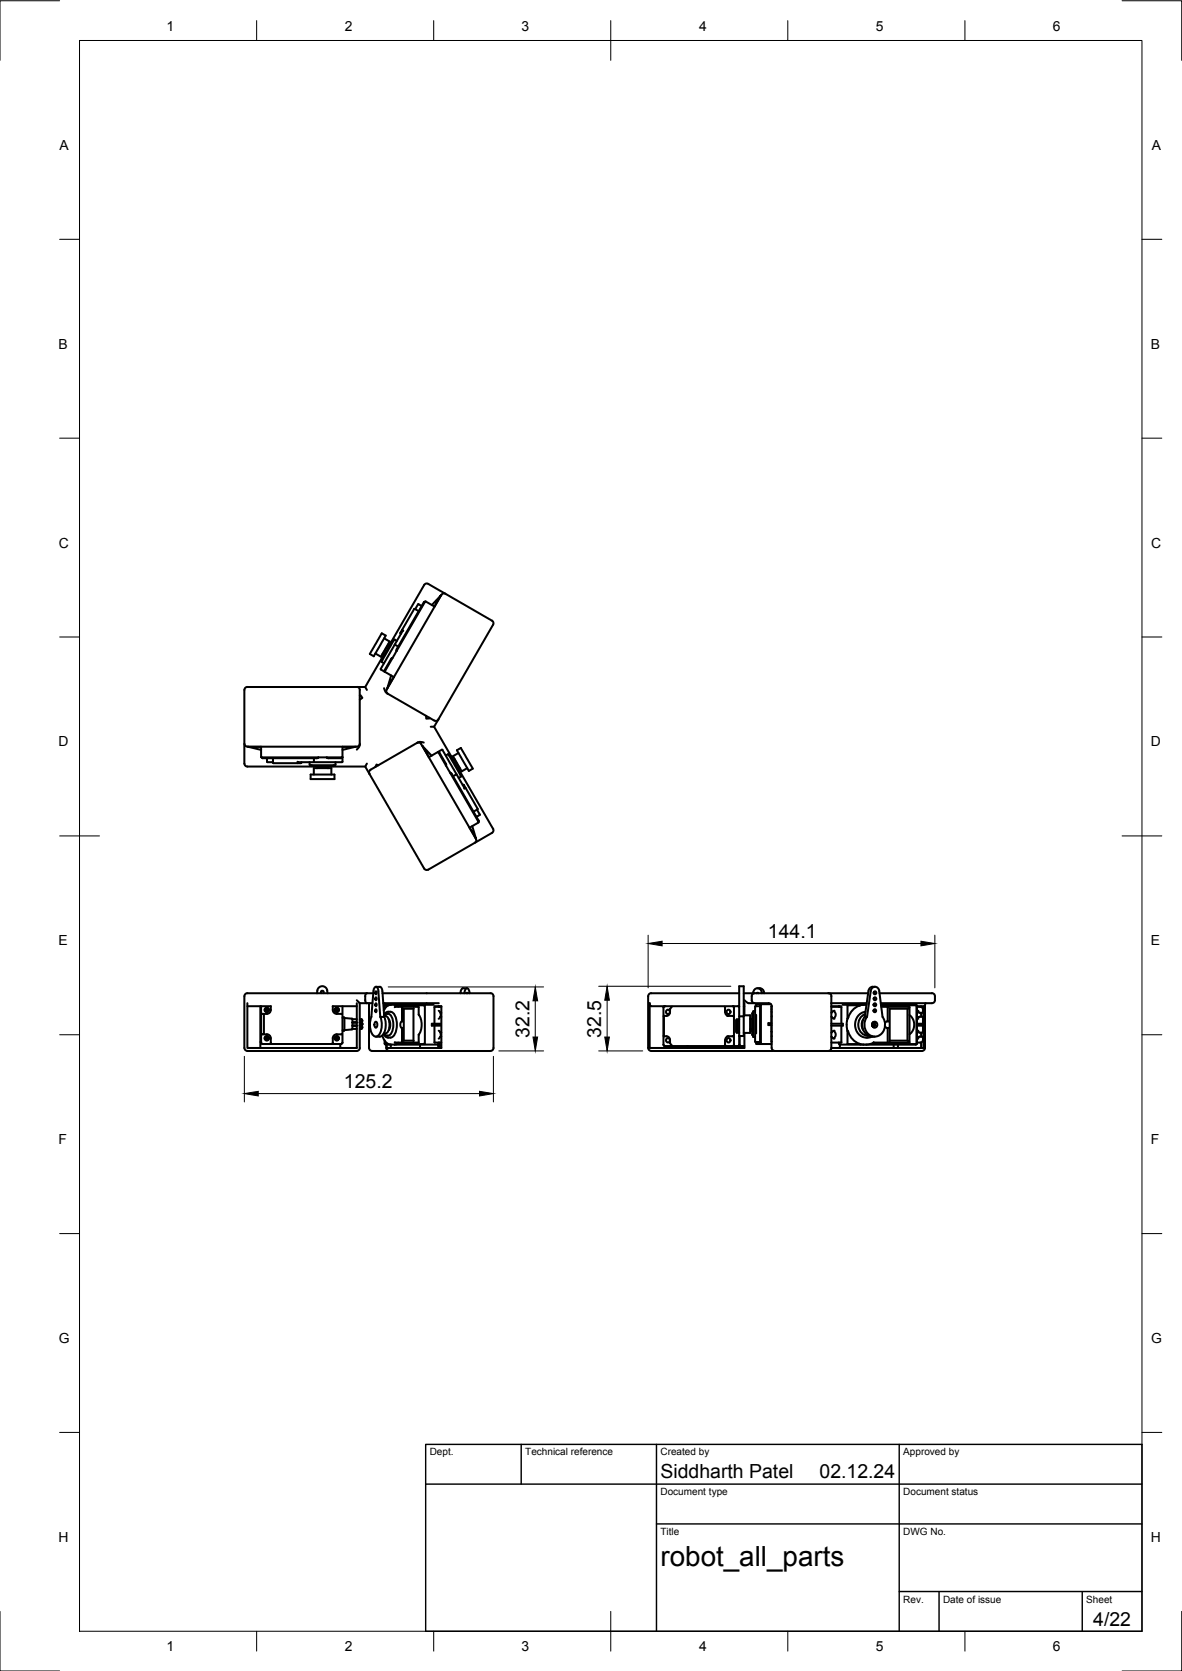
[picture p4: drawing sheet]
<svg xmlns="http://www.w3.org/2000/svg" width="297mm" height="420mm" viewBox="0 0 297 420" stroke-linecap="round" stroke-linejoin="round" font-family="sans-serif">
<!-- layer: Visible -->
<g fill="none" stroke="#000" stroke-width=".51">
<path d="M95.9 159.2l1 .7-3 5.1-1-.6zM100.6 159.1l.2 .2M101.1 158.4l.1 .2M101.2 158.6l-5.5 9.7M101.3 158.6h-.1M104.1 153.1l-3.5 6M104.1 153.1l1.1 .6M104.4 153.1h-.1M106 152.4l-.9-.5-.7 1.2M106.5 151.4l-6.8 11.8v.4M106.5 151.4h.3M106.8 151.3l-10.2 17.6"/>
<path d="M106.8 151.3l2.4 1.2M108.5 152.1l2.3-2.3-1.6 2.7M110.9 149.7h-.1M110.9 149.6l-13.7 23.8a.75 .75 0 0 0 .2 1M112 149.3a.75 .75 0 0 0-1.1 .3M61.4 173.5v18.5M62.2 172.7h29.6l.4 .8M62.2 172.7a.75 .75 0 0 0-.8 .8M89.7 172.7a.72 .72 0 0 1 .7 .8v13.5a1.65 1.65 0 0 1-.7 1.5M90.4 174.9l.2-.1 .5 .7-.7 .4M95.7 168.3l.9 .6M96 165.9l.1 .1"/>
<path d="M96.3 164.3l.3 .2M96.5 173a1.78 1.78 0 0 0 1 1.4l11.6 6.8a.79 .79 0 0 0 1.1-.3M96.5 160.5l1.4 .8-2 3.5-.2 .3-1.4-.8M96.5 164.5l-4.7 8.2M96.6 168.9l2.4 1.3M96.7 168.8l.1 .1M97.4 173v.1M97.5 162.1l-1.4 2.3M97.5 162.2l.4 .2M97.8 162.3l8.8-15.2a.74 .74 0 0 1 1-.3l16 9.3a.74 .74 0 0 1 .3 1l-14.8 25.6h-.9M98.3 169.8l-.9 3.2 1.6-2.8M98.6 165.5l-.4 .3-1.5 2.7 .1 .2"/>
<path d="M98.8 161.2h-.2l-2.6 4.7M99 160.9l-3.1 5.4 .6 .5M99.1 160.9l.6 .2M99.2 162.1l.9 .5M107.1 180v.7l.8-.1v-.1M61.4 192a.75 .75 0 0 0 .8 .7h17.6M61.4 187a.79 .79 0 0 0 .8 .7h27.5a.75 .75 0 0 0 .7-.7M62.3 187.7l.1 .1M65.6 187.7l.1 2.7h20.3M65.6 187.8h-3.2l3.2 .8M65.8 190.4l.2 .2M67.1 190.6l.1 1 1.4 .1"/>
<path d="M68.6 190.6l.1 1.3h6.9l.1-.3M74.8 191.5l.1 .1M74.9 191.6l-.1 .3M77.8 191.6v.7M77.8 192.3l.1 .1M77.9 192.4h6.3M78.1 194.8h6v1.1h-6zM78.3 192.4l.1 .2h5.3M78.9 194.8v-1.7h4.4v1.7M78.9 190.6v1M79.7 193.1h2.7M79.8 192.6v.4"/>
<path d="M79.9 190.4l-.3 .2h-13.6M82.2 190.4l.3 .2h3.2M82.3 192.6v.4M82.3 192.7h9.5M83.8 192.4l-.1 .2M84.3 191.6l-.1 .8M85.8 190.4l-.1 .2M86 190.4h.1M86.1 190.3l-.1 .1M86.1 187.7v2.7M86.1 190.4l-.1 1.2h-11.1M86.1 187.8h3.1l-3.1 .8"/>
<path d="M89.3 187.7l-.1 .1M92.2 192l-.4 .7 1 1.9M92.8 194.6l13.8 23.8a.75 .75 0 0 0 1 .3M95.1 192.4l-.5-.2-.3 .6M104.8 186.8l-11.7 6.7a.75 .75 0 0 0-.2 1.1M104.8 186.8a.75 .75 0 0 1 1 .3l13.8 23.8a.72 .72 0 0 1-.3 1M106.1 187.6h.1M106.5 186.7a1.68 1.68 0 0 0-1.7 .1M108.5 190l-2.3-2.4 1.6 2.8M109.1 182.7l4.9 8.5M110 189.1l.2 .1M110.1 189.1l-2.3 1.3"/>
<path d="M110.1 189.1h.1M110.2 189.1l10.1 17.6-2.3 1.4M110.4 189.3l1.6 2.7v.4M110.5 189.3h-.3M111 188.5l-.9 .6M111.1 188.5l5.6 9.7M112 190l.7-.4 1.3 2.4 1.9 3.2-.6 .4M113 190h-.1M113.1 190h.1M113.2 194.4l.3 .2 6.8 11.8-.1 .2M113.2 190l2.6 4.7M114.2 191l-.3 .2"/>
<path d="M114.3 190.9l1.3 2.3M114.7 194.7l-.8 .5M114.8 188.6l1-.5 3 5.2-1 .5zM115.2 189.3l-1.4 .8 1.3 2.3 .9 1.6 1.4-.9M115.2 193.3l8.7 15.1a.75 .75 0 0 1-.3 1l-16 9.3M115.5 193.2l-.4 .2M115.8 194.7l-.1 .1M116.6 197.4l3.4 6M116.6 197.4h-.3M116.7 198.2v.1M116.9 198.1l-.2 .1M116.9 198.1h.1"/>
<path d="M118.7 207.7l.9 3.2-1.6-2.8M119.6 210.8v.1M120 203.5l.5 1.4M120 203.4l-1 .7M120.5 204.9l-.8 .5M61.4 250.5v13M62.2 252.2v11.3h27.5v-11.3M62.2 253h5.9M65.4 253v10.5M65.6 253v9.1M65.8 260l.1 .1M66.4 254.9v5.2"/>
<path d="M66.7 253.7a.35 .35 0 0 1 .5-.1 .35 .35 0 0 1 .1 .5 .33 .33 0 0 0-.1-.4 .33 .33 0 0 0-.5 .1 .33 .33 0 0 0 .1 .4zM67.3 254.1l-.4 .1M68.1 253v.3a1.3 1.3 0 0 1-.4 1.3 1.3 1.3 0 0 1-1.3 .3l-.6 .1M79.7 249.7a1.36 1.36 0 0 1 .7-1.6 1.36 1.36 0 0 1 1.7 .6l.2 1M80.7 249.7a.37 .37 0 0 1 0-.5 .37 .37 0 0 1 .6 0 .37 .37 0 0 1 0 .5M84.3 253.7a.34 .34 0 0 1 .5-.1 .34 .34 0 0 1 .1 .5 .3 .3 0 0 0-.1-.4 .3 .3 0 0 0-.4 0 .3 .3 0 0 0 0 .5l-.2-.2zM84.9 254.1l-.5 .1M85.9 260l-.1 .1M86.1 253v9.1M86.1 259l.1 .2 .4-.2M86.6 255.9v3.1M86.6 256l2 .3"/>
<path d="M86.6 255.9h-.5M88.6 258.7l-2 .3M88.6 256.3v2.4M88.6 257.9h1.1M88.6 257.1h1.1M88.6 258.7h1.1M88.6 256.3h1.1M89.7 253h-6.1v.3a1.3 1.3 0 0 0 .3 1.3 1.3 1.3 0 0 0 1.4 .3l.6 .1M89.7 251.5l.7 .7M90.4 252.2v11.3a.75 .75 0 0 1-.7 .7l-27.5 .1a.79 .79 0 0 1-.8-.8M90.4 257.9h.4M90.4 257.1h.4"/>
<path d="M90.4 258.7h.4M90.4 256.3h.4M90.4 252.2h3.2M90.7 257.1a.34 .34 0 0 1 .4 .4 .34 .34 0 0 1-.4 .3zM90.7 258a.34 .34 0 0 1 .4 .3 .34 .34 0 0 1-.4 .3zM90.7 256.3a.34 .34 0 0 1 .4 .4 .34 .34 0 0 1-.4 .3zM92.2 249.7l-.2 .1a2.01 2.01 0 0 0-.2 2l.4 .4M92.7 252.2l.1 11.3a.75 .75 0 0 0 .7 .7l4.3 .1M93.3 255.7a4.6 4.6 0 0 0 .8 4.8 1.23 1.23 0 0 0 1.6-1.2l.2-1.8-.3-1.8M93.8 249.7h-31.6a.75 .75 0 0 0-.8 .8M94.3 257l.2-.1a.95 .95 0 0 1 0 1.5 .95 .95 0 0 1-.2-1.4zM94.4 253.8a.32 .32 0 0 1 .2 .3 .32 .32 0 0 1-.2 .4z"/>
<path d="M94.4 249.3a.32 .32 0 0 1 .3 .3 .32 .32 0 0 1-.3 .3zM94.4 250.8a.32 .32 0 0 1 .3 .3 .32 .32 0 0 1-.3 .4zM94.4 252.3a.32 .32 0 0 1 .3 .3 .32 .32 0 0 1-.3 .4zM94.5 248.1h1M95.1 249.2l.5 6.5M95.1 249.2a.8 .8 0 0 0-.8-1l-.4 1-.6 6.5M95.5 248.1a1.01 1.01 0 0 1 .6 1.1M95.6 255.7h1M96.1 249.2l.5 6.5M96.1 249.7h27.2a.75 .75 0 0 1 .7 .8v13a.79 .79 0 0 1-.7 .8h-25.5M96.3 252.2h14M96.5 259.9l.4 .4 .6 .1"/>
<path d="M96.5 255.1a1.56 1.56 0 0 1 1.6-.7 1.56 1.56 0 0 1 1.3 1.2 5.3 5.3 0 0 1-.6 5 1.55 1.55 0 0 1-2.4-.6M96.5 252.2l.5 .4M96.5 255.5a1.35 1.35 0 0 1 1.4 1.6l-.1 1.7a1.2 1.2 0 0 1-1.3 1.1M96.6 255.7a4.5 4.5 0 0 1-.8 4.9l-1.4 .1M96.6 252.9v.8M96.8 252.8h.8M96.8 252.8l-.1 .1M97.5 254.9l-.6 .1-.4 .4M97.5 254.9a2.48 2.48 0 0 1 1.3 2.8 2.48 2.48 0 0 1-1.3 2.7M97.7 256.3a2.63 2.63 0 0 1 0 2.7M97.9 256.9v1.5M98.2 252.6a2.16 2.16 0 0 0-1.8 1.4"/>
<path d="M99.2 252.6l.5 .1M99.2 253.3l6-.1v1.9a4.8 4.8 0 0 1 0 5.1v1.9h-4.1M99.7 252.7v.1M100.1 253.1l-.5-.3h7.2v9.7h-7.2M101 256.8a1.12 1.12 0 0 0 0 1.7M101 258.4l.1 3.7M101.1 253.2l-.1 3.7M101.2 253.5l2.7 .1v8.1M101.5 253.6v8.1M103.9 253.5v.1M106.7 252.8l-.2 .1M108.5 257.4h2.3v.5h-2.3z"/>
<path d="M109 252.6l-12.3 .2M109.2 257.9v4.2h1.7M109.2 253h1.7v10.5h-13.7v-.8M110.2 259.2l.5 .5h.2M110.2 254.1l.4 .5 .3 .1M110.3 253v.2M110.5 253v.2M110.8 259.6v1.1M110.8 254.6v1M110.9 253.2h-1.7v4.2M110.9 255.7h-.3l-.4 .5M116.7 249.7v-.2a.78 .78 0 0 1 .9-.9l.4 1.1"/>
<path d="M117.2 249.7h.3M117.3 248.5h-.9a1.12 1.12 0 0 0-.7 1.2M166.7 253.3v9.4M166.8 255.5l.1 5.1M166.9 255.4l-.1 .1M167 253l-.3 .3M168.8 253.1l-.4 .6v.7a.95 .95 0 0 1-.9 1l-.7 .1M182.1 253.1l.1 .1M182.2 253.2v1.2a.94 .94 0 0 0 .9 1M182.8 255.4l1.4 .1M184.2 253l.3 .3M184.4 253.3v9.4"/>
<path d="M185.5 253l.3 .1M185.8 256.3h-.6l-.2 .2v3l.2 .2h.6M185.8 256.5h-.3l-.1 .3v2.4l.4 .3M185.8 255.5h1.1v5h-1.1zM185.8 255.5v-7.5h1.1v7.5M185.8 253h-22.1l-.4-.8v11.3h23.8v-3.8M185.8 249.7h-22.1a.75 .75 0 0 0-.8 .8v13a.79 .79 0 0 0 .8 .7h30.7M186.9 255.3h1.6v4.4h-1.6M186.9 249.7h21.3M186.9 253h.2M187.1 252.2v3.1M187.1 251.5l1 .7h5.1a1.16 1.16 0 0 1 .7 1.5v3.6"/>
<path d="M188.5 256.2v2.6M188.6 256.2h.4M188.6 258.8h.4M188.8 259.1l.2 .1M189.3 254.4v6.3M189.3 254.7l-.3 .1 .1 5.4M189.3 249.7a1.11 1.11 0 0 1 1.1-1.2 1.11 1.11 0 0 1 1.1 1.2M189.7 249.7a.75 .75 0 0 0-.8 .8v1a.75 .75 0 0 0 .8 .7M189.8 254.3h-.5M189.8 253.1v8.8M190 255.2v4.6M190 252.6v.4"/>
<path d="M190.1 249.7h.5M190.4 248.5a1.26 1.26 0 0 1 1.6 1.2M191 253l-1.2 .1M191 252.7v9.6M191.2 252.6v9.8M191.2 252.5h2.5M191.2 252.5v.1M191.2 252.6l-.2 .1M191.2 252.5l-1.2 .1M191.3 252.5l-.1 .1M193.1 257.3h.8v.4h-.8zM193.9 254.4v.1"/>
<path d="M193.9 253v10.5M193.9 259.5v2.5M193.9 255.5v.1M208.2 249.7h10M208.2 249.7a.75 .75 0 0 1 .7 .8M208.9 253.2h2.6M208.9 255.7l.8 .5M208.9 257.4h2.9v.5h-2.9M208.9 253h2.5M208.9 250.5v13h23.2v-10.5h-1.7M208.9 252.2h8.9M209.4 259.2a1.07 1.07 0 0 1 0 1.9"/>
<path d="M209.4 254.2a1.07 1.07 0 0 1 0 1.9M209.7 259.2l-.8 .5M209.7 254.1l-.8 .5M210.8 253v.2M211.4 253.3v4.1M211.4 257.9v4.2M211.8 252.6h5.3M213 259.2l.1 3.3M213 259.2l.2 .3M213 256.1l-.2 1.6 .2 1.5M213.1 252.8h3.1a5.2 5.2 0 0 0-3.2 3.3M213.1 252.8l-.1 3.3"/>
<path d="M213.2 259.5a4.6 4.6 0 0 0 3 3h-3.1M216.9 256.4l-.4 1.3 .4 1.2M217.1 252.6l-1 .2M217.1 252.6h.6M217.3 255.7h.6M217.3 255.7a3.1 3.1 0 0 0-.4 3.3 3.1 3.1 0 0 0 2.9 1.7M217.4 255a2.83 2.83 0 0 0-1.7 3 2.83 2.83 0 0 0 2.5 2.4M217.5 254.4a3.3 3.3 0 0 0-2.6 3.6 3.3 3.3 0 0 0 3.4 2.9l.8-.3M219.2 257.5v.3M219.2 257.4v.5M219.2 257.3l.2 .3-.2 .4zM219.3 257.2l.2 .4-.2 .5"/>
<path d="M219.3 248.1h.6M219.3 248.1l-.8 .4-.3 .7-.9 6.5M219.4 257.1a.66 .66 0 0 1 0 1.1 .69 .69 0 0 0 0-1.1l.1 .5-.2 .5M219.5 257a.76 .76 0 0 1-.1 1.3M219.5 252.6h.1M219.5 257l.4 .7-.4 .6M219.6 252.8h.1M219.6 249.7h.1M219.6 254v.3M219.6 251v.3M219.6 252.5v.3M219.6 249.5v.3"/>
<path d="M221 249.2l.8 6.5a3 3 0 0 1 .4 3.2 3 3 0 0 1-2.7 1.7 3.1 3.1 0 0 1-1.6-4.9M221 249.2a1.08 1.08 0 0 0-1.1-1.1 1.08 1.08 0 0 0-1.1 1.1l-.9 6.5M221 249.7h13.2a.75 .75 0 0 1 .7 .8v1a.75 .75 0 0 1-.7 .7h-12.9M221.4 252.8l8.9 .1M221.4 252.6h8.7l.3 .4M221.5 253.2h7.1v8.9h-9.1M222.4 258.1l.7 .4M223.1 256.8l.2 .1M223.1 258.5v3.6M223.1 256.8l-.7 .4M223.1 253.2v3.6M223.3 258.4l-.2 .1"/>
<path d="M223.5 253.5l.1 .1M223.6 253.6v8.1M228 253.6v8.1M228.3 253.5l-4.7 .1M228.6 255.2a3.1 3.1 0 0 1 0 4.9M230.3 252.8v9.7h-11.7M230.4 253v9.3l-.1 .3-12.7 .1M230.4 253.2h.9a.69 .69 0 0 1 .6 .7v.8l-1-.2M230.4 257.4h1.5v.5h-1.5M230.4 256.1l.4 .1M230.5 256.1l.6-.4h.8l.1 3.8-.9 .1-.6-.4M230.5 254.2l.4 .3"/>
<path d="M230.8 259.2h-.4M230.8 254.1l-.4 .1M231.5 253v.2M231.5 254.7v1M231.5 259.7v1M232.6 252.2l-.1 .6v10.7a.79 .79 0 0 1-.8 .8l-37-.1a.75 .75 0 0 1-.8-.7M65.4 262h.2M65.6 262.1l.4 .4h19.7l.4-.3M65.9 260.1h1.1M66.8 261.3a.3 .3 0 0 1 0-.4 .3 .3 0 0 1 .4-.1 .3 .3 0 0 1 .1 .5 .36 .36 0 0 0-.1-.5 .36 .36 0 0 0-.5 .1 .36 .36 0 0 0 .1 .5M66.8 261.3v.1M67 260.1a1.01 1.01 0 0 1 1.1 1v1.1"/>
<path d="M67.3 261.2l-.4 .1M68.1 262.2v.2M83.6 262.2l-.1 .2M84.4 261.3a.3 .3 0 0 1 0-.4 .3 .3 0 0 1 .4-.1 .3 .3 0 0 1 .1 .5 .36 .36 0 0 0-.1-.5 .36 .36 0 0 0-.5 .1 .36 .36 0 0 0 .1 .5M84.4 261.3v.1M84.6 260.1h1.2M84.6 260.1a1.19 1.19 0 0 0-1 1.6v.5M84.9 261.2l-.5 .1M85.5 262.5v1M86.1 262.1v.1M96.1 260.4a2.72 2.72 0 0 0 2.1 2.3v.8M96.6 261.6v.8"/>
<path d="M96.7 262.4l.1 .1M97.1 262.7v.8a.75 .75 0 0 0 .7 .7M97.6 262.5h-.9l2.5 .2M99.2 262.7h10.9M99.2 262.1h1.9M99.7 262.6l-.5 .1M99.7 262.5v.1M100.1 262.2l-.5 .3M103.9 261.7l-2.7 .1M103.9 261.7v.1M105.6 262.7v.8M106.5 262.4l.2 .1"/>
<path d="M110.1 262.7h.4M110.2 263h.3M110.2 262.7v.8M110.2 262.7v.1M110.2 262.8l.3 .1M110.3 262.1l-.2 .6M110.5 262.1v1.4M110.9 260.7h-.2l-.5 .5M166.7 262.6v.1M166.7 262.7l.3 .3M166.8 260.5l.7 .1a.95 .95 0 0 1 .9 1 1.16 1.16 0 0 0 .4 1.2v.1M167 263h18.5"/>
<path d="M167 263v.5M172.8 263v.5M182.2 261.6l-.1 1.3M183.1 260.6a.94 .94 0 0 0-.9 1M184.2 260.5l-1.4 .1M184.4 262.7l-.2 .3M184.5 262.6v.1M185.5 263h1.6M185.8 260.5v2.1l-.3 .4M189.1 260.3h.2M189.3 260.7l.5 .1M189.8 261.9l1.2 .1"/>
<path d="M190 262v.4M190 262.4l1.2 .1M191 262.3l.2 .1M191.2 262.5h2.7M191.2 262.4v.1M191.2 262.4l.1 .1M193.9 260.5v.1M208.9 260.7l.8 .5M208.9 263.5a.75 .75 0 0 1-.7 .7M210.8 262.1l.1 .4 .2 .2M211.5 262.1h-2.6M216.1 262.5l1 .2"/>
<path d="M217.1 262.7h-6v.8M217.1 262.7h.5M219.5 262.1l-.9 .4-1 .2M219.6 262.1h-.1M223.6 261.7l4.7 .1M223.6 261.7l-.1 .1M224.6 262.7v.8M225.7 262.7v.8M230.3 262.4v.1M230.4 261.1l.4 .1M230.5 261.1l.5-.4h.9v.7a.69 .69 0 0 1-.6 .7h-.9M231.5 262.1v1.4"/>
<circle cx="67" cy="253.9" r=".56"/>
<circle cx="67" cy="253.9" r=".5"/>
<circle cx="84.6" cy="253.9" r=".56"/>
<circle cx="84.6" cy="253.9" r=".5"/>
<circle cx="167.8" cy="254.4" r=".53"/>
<circle cx="183" cy="254.4" r=".53"/>
<circle cx="219.9" cy="254.1" r=".35"/>
<circle cx="219.9" cy="257.7" r=".69"/>
<circle cx="219.9" cy="252.6" r=".35"/>
<circle cx="219.9" cy="249.6" r=".35"/>
<circle cx="219.9" cy="251.1" r=".35"/>
<circle cx="67" cy="261.1" r=".56"/>
<circle cx="67" cy="261.1" r=".5"/>
<circle cx="84.6" cy="261.1" r=".56"/>
<circle cx="84.6" cy="261.1" r=".5"/>
<circle cx="167.8" cy="261.6" r=".53"/>
<circle cx="183" cy="261.6" r=".53"/>
</g>
<g fill="#000">
<circle cx="167" cy="253" r=".25"/>
<circle cx="219.7" cy="257.2" r=".25"/>
<circle cx="219.8" cy="257.8" r=".25"/>
</g>
<!-- layer: BORDER -->
<g fill="none" stroke="#000" stroke-width=".25">
<path d="M15 .2h-15v15M20 10.2h267v400h-267zM64.5 5.2v5M109 5.2v5M153.5 5.2v10M198 5.2v5M242.5 5.2v5M282 .2h15v15M15 60.2h5M287 60.2h5M15 110.2h5M287 110.2h5"/>
<path d="M15 160.2h5M287 160.2h5M15 210.2h10M282 210.2h10M15 260.2h5M287 260.2h5M15 310.2h5M287 310.2h5M15 360.2h5M287 360.2h5M0 405.2v15h15M64.5 410.2v5"/>
<path d="M109 410.2v5M153.5 405.2v10M198 410.2v5M242.5 410.2v5M297 405.2v15h-15"/>
</g>
<!-- layer: TITLEBLOCK -->
<path d="M107 363.2h180v47h-180zM107 373.2h180M131 363.2v10M165 363.2v47M226 363.2v47M165 383.2h122M226 400.2h61M236 400.2v10M272 400.2v10" fill="none" stroke="#000" stroke-width=".36"/>
<!-- layer: FD_Dimensions -->
<path d="M162.9 235.1v13.3M166.4 237.2h65M234.9 235.1v13.3M97.6 248.2h39M134.5 251.7v9.1M150.5 248h33.2M152.6 251.5v9.3M61.4 265.6v11.5M64.9 275h55.6M124 265.6v11.5M125.3 264.2h11.3M150.5 264.2h11" fill="none" stroke="#000" stroke-width=".25"/>
<path d="M162.9 237.2l3.5-.5v1.1zM231.4 236.7l3.5 .5-3.5 .6zM134.5 248.2l.6 3.5h-1.2zM152.6 248l.5 3.5h-1.1zM61.4 275l3.5-.6v1.2zM120.5 274.4l3.5 .6-3.5 .6zM133.9 260.8h1.2l-.6 3.4zM152 260.8h1.1l-.5 3.4z" fill="#000" stroke="#000" stroke-width=".25"/>
<text font-size="7" x="166" y="393.7">robot_all_parts</text>
<g font-size="4.9">
<text x="193" y="235.8">144.1</text>
<text x="133.1" y="260.9" transform="rotate(-90 133.1 260.9)">32.2</text>
<text x="151.1" y="260.9" transform="rotate(-90 151.1 260.9)">32.5</text>
<text x="86.4" y="273.5">125.2</text>
<text x="166" y="371.7">Siddharth Patel</text>
<text x="206" y="371.7">02.12.24</text>
<text x="274.7" y="408.8">4/22</text>
</g>
<g font-size="3.5">
<text x="41.9" y="7.7">1</text>
<text x="86.6" y="7.7">2</text>
<text x="131.1" y="7.7">3</text>
<text x="175.7" y="7.7">4</text>
<text x="220.1" y="7.7">5</text>
<text x="264.6" y="7.7">6</text>
<text x="15" y="37.7">A</text>
<text x="289.5" y="37.7">A</text>
<text x="14.7" y="87.7">B</text>
<text x="289.2" y="87.7">B</text>
<text x="14.8" y="137.7">C</text>
<text x="289.3" y="137.7">C</text>
<text x="14.7" y="187.7">D</text>
<text x="289.2" y="187.7">D</text>
<text x="14.7" y="237.7">E</text>
<text x="289.2" y="237.7">E</text>
<text x="14.7" y="287.7">F</text>
<text x="289.2" y="287.7">F</text>
<text x="14.8" y="337.7">G</text>
<text x="289.3" y="337.7">G</text>
<text x="14.7" y="387.7">H</text>
<text x="289.2" y="387.7">H</text>
<text x="41.9" y="415.2">1</text>
<text x="86.6" y="415.2">2</text>
<text x="131.1" y="415.2">3</text>
<text x="175.7" y="415.2">4</text>
<text x="220.1" y="415.2">5</text>
<text x="264.6" y="415.2">6</text>
</g>
<g font-size="2.5">
<text x="108" y="366">Dept.</text>
<text x="132" y="366">Technical reference</text>
<text x="166" y="366">Created by</text>
<text x="227" y="366">Approved by</text>
<text x="166" y="376">Document type</text>
<text x="227" y="376">Document status</text>
<text x="166" y="386">Title</text>
<text x="227" y="386">DWG No.</text>
<text x="227" y="403">Rev.</text>
<text x="237" y="403">Date of issue</text>
<text x="273" y="403">Sheet</text>
</g>
</svg>
